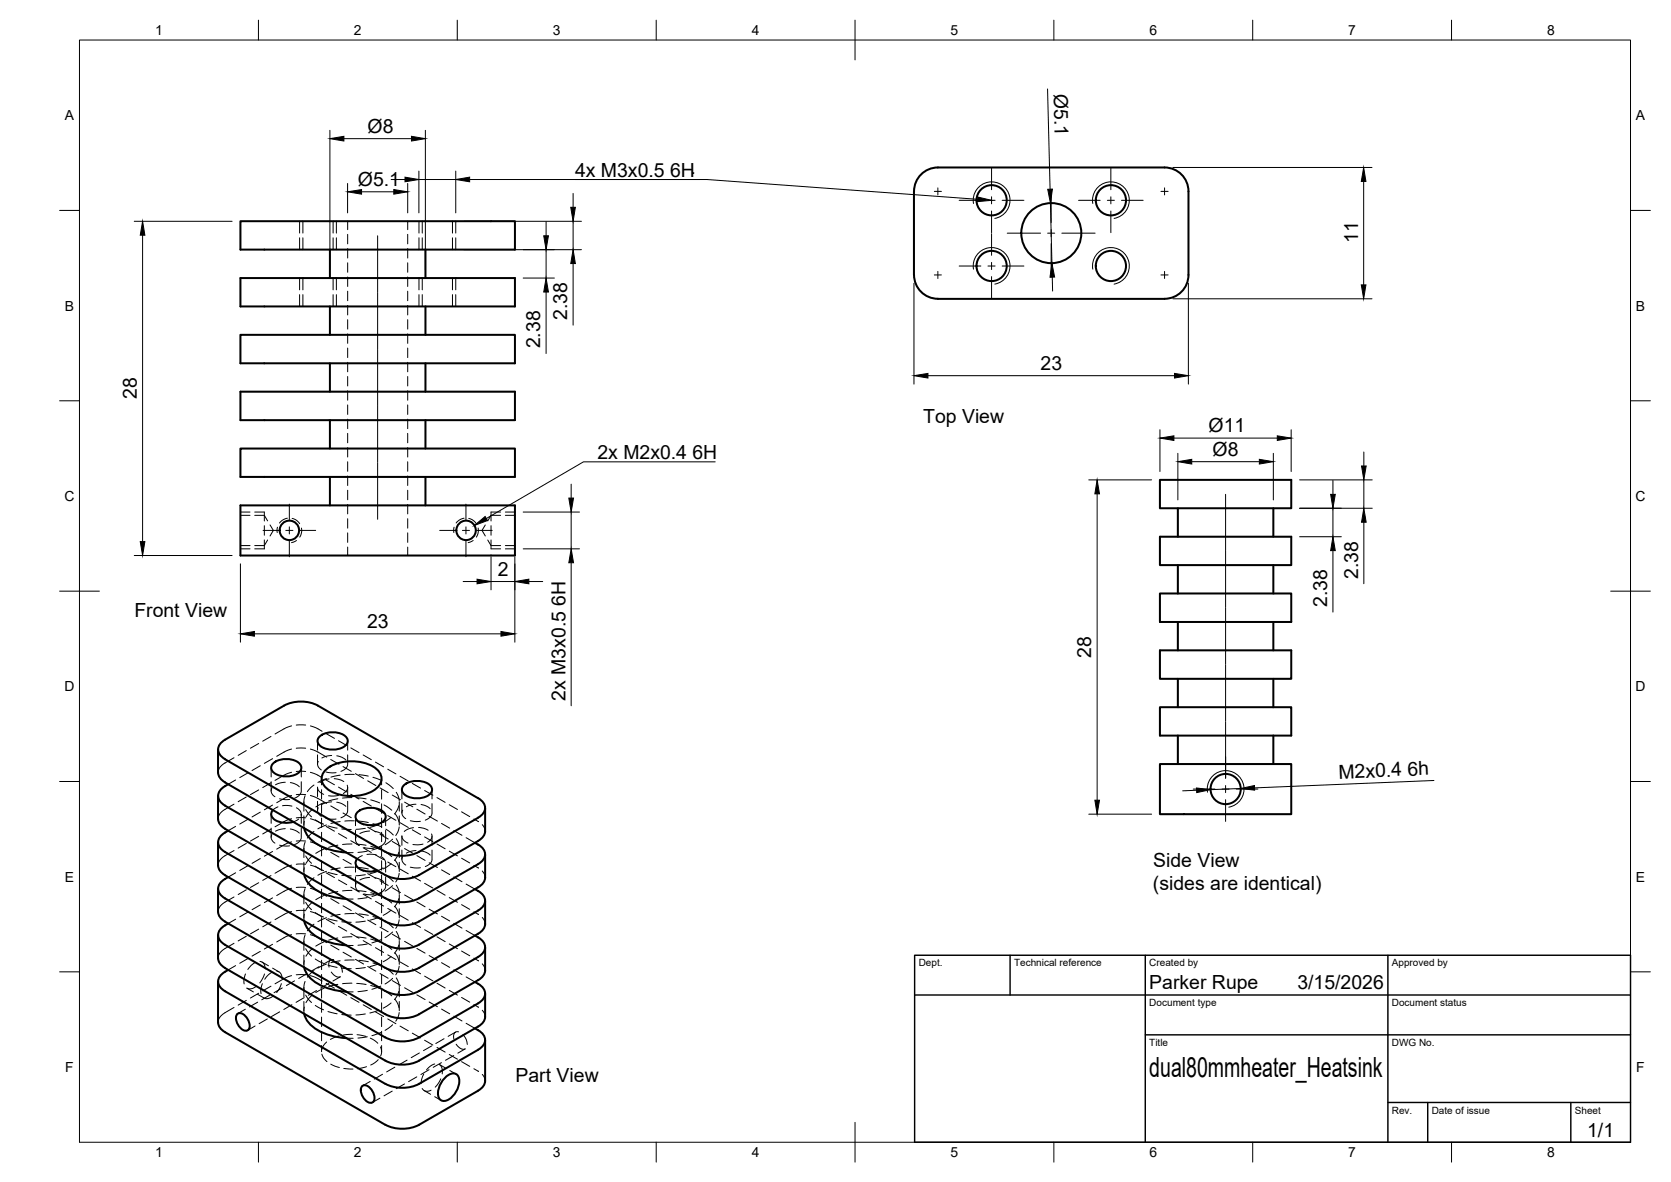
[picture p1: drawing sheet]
<svg xmlns="http://www.w3.org/2000/svg" width="420mm" height="297mm" viewBox="0 0 420 297" stroke-linecap="round" stroke-linejoin="round" font-family="sans-serif">
<!-- layer: Visible -->
<g fill="none" stroke="#000" stroke-width=".51">
<path d="M60.5 55.6h69v7.1h-69zM235.8 42.1h57a6 6 0 0 1 6 6v21a6 6 0 0 1-6 6M235.8 42.1a6 6 0 0 0-6 6v21a6 6 0 0 0 6 6M60.5 69.9h69v7.1h-69zM83 62.7v7.2M83 77v7.1M107 62.7v7.2M107 77v7.1M235.8 75.1h57M60.5 84.1h69v7.2h-69zM60.5 98.4h69v7.2h-69zM83 91.3v7.1"/>
<path d="M107 91.3v7.1M60.5 112.7h69v7.2h-69zM83 105.6v7.1M83 119.9v7.1M107 105.6v7.1M107 119.9v7.1M60.5 127h69v12.6h-69zM291.7 120.6h33v7.1h-33zM291.7 134.9h33v7.1h-33zM296.2 127.7v7.2M320.2 127.7v7.2M291.7 149.1h33v7.2h-33z"/>
<path d="M296.2 142v7.1M296.2 156.3v7.1M320.2 142v7.1M320.2 156.3v7.1M291.7 163.4h33v7.2h-33zM291.7 177.7h33v7.2h-33zM296.2 170.6v7.1M320.2 170.6v7.1M54.8 188.3v5.9a3 3 0 0 0 1.8 2.4l40.3 23.3M57.4 197.1a4.2 4.2 0 0 0-2.5 2.6 2.73 2.73 0 0 0 1.7 2.7l40.3 23.3M68.7 191.8a5.3 5.3 0 0 1 6.9 .4 1.84 1.84 0 0 1-1.5 2.6 5.3 5.3 0 0 1-5.7-1.2 1.43 1.43 0 0 1 .3-1.8zM80.4 185a5.3 5.3 0 0 1 6.8 .5 1.84 1.84 0 0 1-1.5 2.5 5.3 5.3 0 0 1-5.7-1.1 1.43 1.43 0 0 1 .4-1.9z"/>
<path d="M81.7 193.7a10.6 10.6 0 0 1 10.3-1.9 4.9 4.9 0 0 1 3.9 3.9 4.2 4.2 0 0 1-3 3.5 11.6 11.6 0 0 1-10.6-1 2.96 2.96 0 0 1-.6-4.5zM101.6 197.3a5.3 5.3 0 0 1 6.8 .4 1.84 1.84 0 0 1-1.5 2.6 5.3 5.3 0 0 1-5.6-1.2 1.43 1.43 0 0 1 .3-1.8zM291.7 192h33v12.6h-33zM296.2 184.9v7.1M320.2 184.9v7.1M54.8 200v5.8a3 3 0 0 0 1.8 2.5l40.3 23.3M54.8 211.7v5.8a3 3 0 0 0 1.8 2.4l40.3 23.3M57.4 208.8a4.2 4.2 0 0 0-2.5 2.6 2.73 2.73 0 0 0 1.7 2.7l40.3 23.3M68.6 203.6a1.57 1.57 0 0 0 .7 2.5l1.1 .5 1.4 .2 2-.3M76.5 208.1a7.8 7.8 0 0 0 5.5 5.1l2.4 .7 2.7 .3M76.5 219.8a7.8 7.8 0 0 0 5.5 5.1l2.4 .6 2.7 .4M89.8 215.8a1.57 1.57 0 0 0 .7 2.6l1.1 .5 1.4 .1 2-.2"/>
<path d="M90 204a5.3 5.3 0 0 1 6.8 .5 1.84 1.84 0 0 1-1.5 2.5 5.3 5.3 0 0 1-5.7-1.1 1.43 1.43 0 0 1 .4-1.9zM96.9 214.1l-40.3-23.3a2.58 2.58 0 0 1-1.8-2.5 2.58 2.58 0 0 1 1.8-2.4l14.8-8.6a9.4 9.4 0 0 1 8.5 0l40.3 23.3a2.57 2.57 0 0 1 1.8 2.4 2.57 2.57 0 0 1-1.8 2.5l-14.8 8.6M96.9 219.9a9.4 9.4 0 0 0 8.5 0M96.9 214a9.4 9.4 0 0 0 8.5 0M119.4 211.8l.8 .5M120.2 212.2a2.58 2.58 0 0 1 1.8 2.5 2.58 2.58 0 0 1-1.8 2.4M120.2 217.2l-14.8 8.5M122 203v5.9a3 3 0 0 1-1.8 2.4l-14.8 8.6M122 214.7v5.8a3 3 0 0 1-1.8 2.5l-14.8 8.6M54.8 235v5.8a3 3 0 0 0 1.8 2.5l40.3 23.2M54.8 223.3v5.9M54.8 229.1a3 3 0 0 0 1.8 2.5"/>
<path d="M56.6 231.6l40.3 23.3M57.4 220.4a4.2 4.2 0 0 0-2.5 2.6 2.73 2.73 0 0 0 1.7 2.8l40.3 23.3M57.4 232.1a4.2 4.2 0 0 0-2.5 2.6 2.73 2.73 0 0 0 1.7 2.7l40.3 23.3M76.5 231.4a7.8 7.8 0 0 0 5.5 5.1l2.4 .7 2.7 .4M96.9 225.7a9.4 9.4 0 0 0 8.5 0M96.9 231.6a9.4 9.4 0 0 0 8.5 0M96.9 237.4a9.4 9.4 0 0 0 8.5 0M119.4 223.4a3.4 3.4 0 0 1 2.6 3.2 3.2 3.2 0 0 1-1.8 2.2l-14.8 8.6M119.4 235.1l.8 .5M120.2 235.6a2.58 2.58 0 0 1 1.8 2.4 2.58 2.58 0 0 1-1.8 2.5M122 226.4v5.8a3 3 0 0 1-1.8 2.4l-14.8 8.6M122 238v5.9"/>
<path d="M54.8 246.7v10.2M54.8 256.9a3 3 0 0 0 1.8 2.5l40.3 23.3M57.4 243.7a4.2 4.2 0 0 0-2.5 2.7 2.73 2.73 0 0 0 1.7 2.7l40.3 23.3M59.6 254.9a1.53 1.53 0 0 1 2.3 .7 2.59 2.59 0 0 1 .4 3.3 2.16 2.16 0 0 1-2.5-1.4 2.74 2.74 0 0 1-.2-2.6zM76.5 243.1a7.8 7.8 0 0 0 5.5 5.1l2.4 .7 2.7 .3M76.5 254.8a7.8 7.8 0 0 0 5.5 5.1l2.4 .6 2.7 .4M96.9 243.2a9.4 9.4 0 0 0 8.5 0M96.9 249a9.4 9.4 0 0 0 8.5 0M96.9 254.9a9.4 9.4 0 0 0 8.5 0M119.4 246.8a3.4 3.4 0 0 1 2.6 3.2 3.2 3.2 0 0 1-1.8 2.1l-14.8 8.6M119.4 258.4a3.4 3.4 0 0 1 2.6 3.2 3.2 3.2 0 0 1-1.8 2.2M120.2 240.5l-14.8 8.6"/>
<path d="M122 243.9a3 3 0 0 1-1.8 2.4l-14.8 8.6M122 249.7v5.8a3 3 0 0 1-1.8 2.5l-14.8 8.5M91 273.1a1.53 1.53 0 0 1 2.3 .6 2.59 2.59 0 0 1 .4 3.3 2.16 2.16 0 0 1-2.5-1.4 2.74 2.74 0 0 1-.2-2.5zM96.9 266.5a9.4 9.4 0 0 0 8.5 0M96.9 260.7a9.4 9.4 0 0 0 8.5 0M96.9 272.4a9.4 9.4 0 0 0 8.5 0M111.8 271a2.41 2.41 0 0 1 3.1-.9 4.1 4.1 0 0 1-.6 4.8 3.3 3.3 0 0 1-3.2 1.7 2.41 2.41 0 0 1-.8-3.2l.6-1.3zM120.2 263.8l-14.8 8.6M122 261.4v10.2a3 3 0 0 1-1.8 2.5l-14.8 8.6M96.9 282.6a9.4 9.4 0 0 0 8.5 0"/>
<circle cx="249.3" cy="50.3" r="3.8"/>
<circle cx="264.3" cy="58.6" r="7.5"/>
<circle cx="279.3" cy="50.3" r="3.8"/>
<circle cx="249.3" cy="66.8" r="3.8"/>
<circle cx="279.3" cy="66.8" r="3.8"/>
<circle cx="72.8" cy="133.3" r="2.44"/>
<circle cx="117.2" cy="133.3" r="2.44"/>
<circle cx="308.2" cy="198.3" r="3.8"/>
</g>
<!-- layer: Hidden -->
<g fill="none" stroke="#000" stroke-width=".25">
<path d="M76.2 55.6v3M76.2 59.8v2.9M83.8 55.6v3M83.8 59.8v2.9M87.4 55.6v2.1M87.4 58.9v2.4M102.5 55.6v2.1M102.5 58.9v2.4M106.2 55.6v3M106.2 59.8v2.9M113.8 55.6v3M113.8 59.8v2.9"/>
<path d="M76.2 69.9v2.9M76.2 74v3M83.8 69.9v2.9M83.8 74v3M87.4 62.5v2.3M87.4 66v2.4M87.4 69.6v2.4M87.4 73.2v2.4M87.4 76.8v2.3M102.5 62.5v2.3M102.5 66v2.4M102.5 69.6v2.4"/>
<path d="M102.5 73.2v2.4M102.5 76.8v2.3M106.2 69.9v2.9M106.2 74v3M113.8 69.9v2.9M113.8 74v3M87.4 80.3v2.4M87.4 83.9v2.4M87.4 87.5v2.4M87.4 91v2.4M87.4 94.6v2.4M87.4 98.2v2.4"/>
<path d="M102.5 80.3v2.4M102.5 83.9v2.4M102.5 87.5v2.4M102.5 91v2.4M102.5 94.6v2.4M102.5 98.2v2.4M87.4 101.8v2.3M87.4 105.3v2.4M87.4 108.9v2.4M87.4 112.5v2.4M87.4 116v2.4M87.4 119.6v2.4"/>
<path d="M102.5 101.8v2.3M102.5 105.3v2.4M102.5 108.9v2.4M102.5 112.5v2.4M102.5 116v2.4M102.5 119.6v2.4M60.5 129.5h2.4M60.5 137.1h2.4M64.1 129.5h2.4l.8 1.4M66.5 128.7v2.2M66.5 132.1v2.4M66.5 135.7v2.2"/>
<path d="M67.3 135.7l-.8 1.4h-2.4M67.9 131.9l.8 1.4-.8 1.4M87.4 123.2v2.4M87.4 126.8v2.3M87.4 130.4v2.3M87.4 133.9v2.4M87.4 137.5v2.1M102.5 123.2v2.4M102.5 126.8v2.3M102.5 130.4v2.3M102.5 133.9v2.4M102.5 137.5v2.1"/>
<path d="M122 131.9l-.8 1.4 .8 1.4M122.6 135.7l.9 1.4h2.4M123.5 135.7v2.2M123.5 132.1v2.4M123.5 128.7v2.2M125.9 129.5h-2.4l-.9 1.4M127.1 129.5h2.4M127.1 137.1h2.4M58.8 190.4l-3 1.9-.6 .7-.4 1.2M59.2 196l-1.8 1.1M61.9 188.6l-2 1.2M62.3 194.2l-2 1.2"/>
<path d="M65 186.8l-2 1.2M65 198.5l-2 1.2M65.4 192.4l-2 1.2M68.1 185.1l-2 1.2M68.1 196.7l-2 1.2M68.2 192.9v2.3M68.2 196.5v2.3M68.4 198.1a1.59 1.59 0 0 0 .7 2.1M68.5 190.7l-2 1.1M71.7 196.6l-1.5 .2-.9 .4M73 196.7l1.3 .4 1 .6M73.3 182.4l-.2 .1a12.5 12.5 0 0 0-3.9 2"/>
<path d="M73.3 188.2l-1.4 .5-2.3 1.4M73.3 194.1h-.2a12.5 12.5 0 0 0-3.9 2M73.3 199.9l-1.4 .5-2.3 1.3M74.5 182.2h2.4M74.5 188h2.4M74.5 193.9h2.4M74.5 199.7h2.4M75.7 198.8l-.5 1.1-1.1 .7M75.8 192.9v2.3M75.8 196.5v2.3M76.7 200l-.3 1.3 .1 1M78 182.4l1.4 .5 1.6 .9"/>
<path d="M78 188.2l1.4 .5 2.7 1.6M78 194.1l1.4 .4 1.6 .9M78 199.9l1.4 .5 2.7 1.5M79 197.3l-1.7 1.7M79.8 197.8a2.09 2.09 0 0 0 1.6 1.8M79.8 186.2v2.3M79.8 189.7v2.3M79.8 197.9v2.3M80 191.3a1.6 1.6 0 0 0 .8 2.2M80.9 195.7v1.5M80.9 198.4v2.4M82 194l2.5 .2"/>
<path d="M82 184.4l2.1 1.2M82 196l2.1 1.2M82.1 195.7l-2.2 .9M82.7 195.7l-1.1 .3-1.2 .7M83.2 190.9l2 1.2M83.4 189.9l-1.6 .2-.9 .4M84 195.7l1.3 .2 1.1 .5M84.7 189.9l1.3 .4 1 .7M85.1 186.1l2.1 1.3M85.1 197.8l2.1 1.2M85.1 199.9l-1.3 .2-1.2-.1M85.5 194.8l-2.3 .5"/>
<path d="M86.3 192.6l2 1.2M87.3 197.3a1.59 1.59 0 0 1-1 2.1M87.4 192.1l-.1 .5-.5 .6-1.1 .7M87.4 186.2v2.3M87.4 189.7v2.3M87.4 197.9v2.3M88.2 187.9l2.1 1.2M88.2 199.6l2.1 1.2M89.1 194.6l-2.4 .1M89.4 194.4l2 1.2M90.3 194.7l2.3 .3M91.3 189.7l2.1 1.2"/>
<path d="M92.5 196.2l2 1.2M93.8 195.3l2.2 .9M94.4 191.5l2.1 1.2M95.5 198l2.1 1.2M95.9 195.7v1.5M95.9 198.4v2.4M97 196.7l1.9 1.5M97.5 193.3l2 1.2M98.6 199.8l2.1 1.2M99.6 199.1l.6 1.2 .2 1M100.6 195.1l2.1 1.2M101 198.4v2.4"/>
<path d="M103.7 196.9l2 1.2M106.8 198.7l2 1.1M108.6 198.4v2.4M58.8 202.1l-3 1.9-.6 .7-.4 1.1M58.8 213.7l-3 2-.6 .7-.4 1.1M59.2 207.7l-1.8 1.1M59.2 219.3l-1.8 1.1M61.9 200.3l-2 1.2M61.9 211.9l-2 1.2M62.3 205.9l-2 1.2M62.3 217.6l-2 1.1M65 210.2l-2 1.2"/>
<path d="M65.4 204.1l-2 1.2M65.4 215.8l-2 1.2M68.1 208.4l-2 1.2M68.2 204.6v2.3M68.2 208.1v2.3M68.4 209.7a1.59 1.59 0 0 0 .7 2.2M68.5 202.3l-2 1.2M68.5 214l-2 1.2M69.9 202.8l-1.3 .8M70.3 212.4l1.6 .2h.9M70.3 200.7l1.6 .3 .9-.1M71 202.5l2.4 .1"/>
<path d="M71.7 208.2l-1.5 .3-.9 .4M73 208.3l1.3 .4 1 .7M73.3 205.7l-.2 .1a12.5 12.5 0 0 0-3.9 2M73.3 211.6l-1.4 .5-2.3 1.3M73.3 217.4l-.2 .1a12.5 12.5 0 0 0-3.9 1.9M74.5 205.5h2.4M74.5 211.4h2.4M74.5 217.2h2.4M74.5 203l.9 .7 .3 .7v.5M75.1 205.8l-1.4 .7M75.7 210.5l-.5 1.1-1.1 .6M75.8 204.6v2.3"/>
<path d="M75.8 208.1v2.3M76.4 201.5v2.3M76.4 205v2.4M76.4 213.2v2.3M76.4 216.7v2.3M76.5 206.4v1.7M76.5 218.1v1.7M76.7 211.7l-.3 1.3 .1 1M76.9 203.4l1.4 1.9M76.9 215.1l1.4 1.8M78 205.7l1.4 .5 1.6 .9M78 211.6l1.4 .5 2.7 1.5"/>
<path d="M78 217.4l1.4 .5 1.6 .9M78.4 203.5l-1.5 1.8M78.4 215.2l-1.5 1.8M79 208.9l-1.7 1.7M79.3 206l2.1 1.1M79.3 217.7l2.1 1.1M79.8 201.4v2.3M80 203a1.6 1.6 0 0 0 .8 2.2M80.9 202v2.4M80.9 205.6v2.4M80.9 209.2v2.3M80.9 212.7v2.4"/>
<path d="M80.9 216.3v2.4M80.9 219.9v2.4M81.5 201.7l-2.1 1.1M81.5 213.3l-2.1 1.1M82 205.7l2.5 .1M82 207.7l2.1 1.2M82 219.4l2.1 1.1M82.1 207.3l-2.2 1M82.1 219l-2.2 .9M82.5 207.5l2.3 .6M82.5 219.2l2.3 .6M83.2 202.5l2 1.2"/>
<path d="M83.2 214.2l2 1.2M83.4 201.5l-1.6 .3-.9 .3M84.7 201.6l1.3 .4 1 .6M84.9 200.7l-2.3 .6M84.9 212.4l-2.3 .5M85.1 209.5l2.1 1.2M85.5 206.5l-2.3 .4M85.5 218.1l-2.3 .5M85.9 208.3l2.4 .2M85.9 220l2.4 .1M86.3 204.3l2 1.2M86.3 216l2 1.2"/>
<path d="M87.1 214.2l1.7 .1M87.4 203.8l-.1 .5-.5 .6-1.1 .6M87.4 201.4v2.3M88.2 211.3l2.1 1.2M88.5 200.4l-2.4 .2M88.5 212.1l-2.4 .1M89.1 206.3h-2.4M89.1 217.9l-2.4 .1M89.4 206.1l2 1.2M89.4 217.7l2 1.3M89.4 205.2v2.3M89.4 208.7v2.3"/>
<path d="M89.4 216.9v2.3M89.6 210.3a1.6 1.6 0 0 0 .7 2.2M89.7 200.5l2.4 .3M89.7 212.1l2.4 .3M90.3 206.3l2.3 .4M90.3 218l2.3 .4M91.1 215l-1.3 .8M91.3 201.4l2.1 1.2M91.3 213l2.1 1.2M91.5 213l2.5 .2M91.9 208.2l-2.4 .2M91.9 219.8l-2.4 .3"/>
<path d="M92.3 214.7l2.3 .1M92.4 213.9l-2.4 .3M92.5 207.9l2 1.2M92.5 219.5l2 1.2M92.9 208.8l-1.5 .3-.9 .4M93.2 201l2.3 .8M93.2 212.7l2.3 .7M93.8 207l2.2 .8M93.8 218.7l2.2 .8M94.2 208.9l1.3 .4 1 .7M94.4 203.2l2.1 1.2M94.4 214.8l2.1 1.2"/>
<path d="M95.3 207.2l-2.3 .7M95.3 218.9l-2.3 .7M95.5 209.7l2.1 1.1M95.7 215.2l.9 .8 .3 1.1M95.8 212.8l-2.3 .8M95.9 202v2.4M95.9 205.6v2.4M95.9 209.2v2.3M95.9 212.7v2.4M95.9 216.3v2.4M95.9 219.9v2.4M96.3 218.1l-1.3 .7"/>
<path d="M96.5 202.3l2 1.3M96.5 213.9l2 1.4M97 211.1l-.2 .5-.4 .6-1.1 .6M97 205.2v2.3M97 208.7v2.3M97 216.9v2.3M97 208.4l1.9 1.4M97.5 205l2 1.1M97.5 216.6l2 1.2M98.3 205.4l-1.9 1.3M98.3 217.1l-1.9 1.3M98.6 211.5l2.1 1.1"/>
<path d="M98.7 210.9l-1.9 1.4M99.3 204.5l.8 1.2 .2 .9M99.3 216.1l.8 1.2 .2 1M99.6 210.8l.6 1.2 .2 1M100.3 202.5l-.5 1.2-.6 .9M100.3 214.2l-.5 1.2-.6 .8M100.4 207.8l-.4 1.3-.5 .9M100.4 219.5l-.4 1.3-.5 .8M100.4 201.5v2.3M100.4 205v2.4M100.4 213.2v2.3M100.4 216.7v2.3"/>
<path d="M100.6 206.7l2.1 1.2M100.6 218.4l2.1 1.2M101 202v2.3M101 210.1v2.3M101 213.6v2.3M101.1 210a1.98 1.98 0 0 0 1.5 1.9M101.3 215.3a1.53 1.53 0 0 0 .7 2.1M101.3 203.6a1.53 1.53 0 0 0 .7 2.1M101.7 201.6l2.1 1.2M101.7 213.2l2.1 1.2M103.2 217.9l1 .2h1.5M103.2 206.3l1 .1h1.5"/>
<path d="M103.7 208.5l2 1.2M104 208l-1.2 .3-1.2 .6M104.6 213.7l-1.1 .2-1.3 .5M104.6 202.1l-1.1 .1-1.3 .5M104.8 203.4l2.1 1.2M104.8 215l2.1 1.2M105.2 207.9l1.3 .2 1.2 .5M105.9 213.8l1.3 .4 1 .7M105.9 202.2l1.3 .4 1 .6M106.4 212.1l-1.3 .2-1.3-.1M106.8 210.3l2 1.2M107.9 205.2l2.1 1.1"/>
<path d="M107.9 216.8l2.1 1.2M108.5 209.6a1.6 1.6 0 0 1-1 2.1M108.6 216l-.5 1.1-1.2 .7M108.6 204.4l-.5 1.1-1.2 .6M108.6 202v2.3M108.6 210.1v2.3M108.6 213.6v2.3M109.9 200.4l2 1.2M109.9 212.1l2 1.2M111 206.9l2.1 1.2M111 218.6l2.1 1.2M113 202.2l2 1.2"/>
<path d="M113 213.9l2 1.2M114.1 208.7l2.1 1.2M116.1 204l2 1.2M116.1 215.7l2 1.2M117.2 210.5l2.2 1.3M119.1 205.8l1.2 .7M119.1 217.5l1.2 .7M121.3 207.2l.5 .9 .2 .8M121.3 218.9l.5 .9 .2 .7M58.8 225.4l-3 1.9-.6 .7-.4 1.2M58.8 237.1l-3 1.9-.6 .7-.4 1.1M59.2 231l-1.8 1.1"/>
<path d="M61.9 223.6l-2 1.2M61.9 235.3l-2 1.2M62.3 229.2l-2 1.2M65 221.8l-2 1.2M65 233.5l-2 1.2M65.4 227.4l-2 1.2M65.4 239.1l-2 1.2M68.1 220l-2 1.2M68.1 231.7l-2 1.2M68.5 225.6l-2 1.2M68.5 237.3l-2 1.2M73.3 229.1h-.2a12.5 12.5 0 0 0-3.9 2"/>
<path d="M73.3 223.2l-1.4 .5-2.3 1.4M73.3 234.9l-1.4 .5-2.3 1.3M74.5 228.9h2.4M74.5 223h2.4M74.5 234.7h2.4M76.4 224.8v2.4M76.4 228.4v2.3M76.4 236.5v2.3M76.5 229.8v1.6M76.7 223.3l-.3 1.3 .1 1M76.7 235l-.3 1.3 .1 1M76.9 226.7l1.4 1.9"/>
<path d="M76.9 238.4l1.4 1.9M78 229.1l1.4 .4 1.6 .9M78 223.2l1.4 .5 2.7 1.5M78 234.9l.3 .1a12.3 12.3 0 0 1 3.8 1.9M78.4 226.8l-1.5 1.8M78.4 238.5l-1.5 1.8M79 220.6l-1.7 1.7M79 232.2l-1.7 1.7M79.3 229.3l2.1 1.1M80.9 223.4v2.4M80.9 227v2.4M80.9 230.6v2.4"/>
<path d="M80.9 234.2v2.3M80.9 237.7v2.4M81.5 225l-2.1 1.1M81.5 236.7l-2.1 1.1M82 231l2.1 1.2M82.1 230.6l-2.2 1M82.5 230.9l2.3 .5M83.2 225.8l2 1.2M83.2 237.5l2 1.2M84.9 224.1l-2.3 .5M84.9 235.7l-2.3 .6M85.1 221.1l2.1 1.2"/>
<path d="M85.1 232.8l2.1 1.2M85.5 229.8l-2.3 .5M85.9 231.6l2.4 .2M86.3 227.6l2 1.2M86.3 239.3l2 1.2M87.1 225.9h1.7M87.1 237.6h1.7M88.2 222.9l2.1 1.2M88.2 234.6l2.1 1.2M88.5 223.8l-2.4 .1M88.5 235.4l-2.4 .1M89.1 229.6l-2.4 .1"/>
<path d="M89.4 229.4l2 1.2M89.4 220.4v2.3M89.6 222a1.6 1.6 0 0 0 .7 2.1M89.7 223.8l2.4 .3M89.7 235.5l2.4 .2M90.3 229.7l2.3 .3M91.3 224.7l2.1 1.2M91.3 236.4l2.1 1.2M91.5 224.6l2.5 .2M91.9 231.5l-2.4 .2M92.4 225.6l-2.4 .3M92.4 237.2l-2.4 .3"/>
<path d="M92.5 231.2l2 1.2M92.9 220.5l-1.5 .3-.9 .3M93.2 224.3l2.3 .8M93.2 236l2.3 .8M93.8 230.3l2.2 .8M94.2 220.6l1.3 .4 1 .6M94.4 226.5l2.1 1.2M94.4 238.2l2.1 1.2M95.3 230.5l-2.3 .7M95.5 221.3l2.1 1.2M95.5 233l2.1 1.2M95.8 224.5l-2.3 .8"/>
<path d="M95.8 236.2l-2.3 .7M95.9 223.4v2.4M95.9 227v2.4M95.9 230.6v2.4M95.9 234.2v2.3M95.9 237.7v2.4M96.5 225.6l2 1.3M96.5 237.2l2 1.4M97 222.8l-.2 .5-.4 .6-1.1 .6M97 220.4v2.3M97 220l1.9 1.5M97 231.7l1.9 1.5"/>
<path d="M97.5 228.3l2 1.2M97.5 240l2 1.1M98.3 228.7l-1.9 1.3M98.6 223.1l2.1 1.2M98.6 234.8l2.1 1.2M98.7 222.6l-1.9 1.4M98.7 234.2l-1.9 1.4M99.3 227.8l.8 1.2 .2 .9M99.3 239.5l.8 1.2 .2 .9M99.6 222.4l.6 1.2 .2 1M99.6 234.1l.6 1.2 .2 1M100.3 225.8l-.5 1.3-.6 .8"/>
<path d="M100.3 237.5l-.5 1.2-.6 .9M100.4 231.1l-.4 1.4-.5 .8M100.4 224.8v2.4M100.4 228.4v2.3M100.4 236.5v2.3M100.6 230.1l2.1 1.2M101.7 224.9l2.1 1.2M101.7 236.6l2.1 1.2M103.7 220.2l2 1.2M103.7 231.9l2 1.2M104.8 226.7l2.1 1.2M104.8 238.3l2.1 1.2"/>
<path d="M106.8 222l2 1.2M106.8 233.6l2 1.2M107.9 228.5l2.1 1.2M109.9 223.8l2 1.2M109.9 235.4l2 1.2M111 230.3l2.1 1.1M113 225.6l2 1.1M113 237.2l2 1.2M114.1 220.4l2.1 1.2M114.1 232l2.1 1.2M116.1 227.3l2 1.2M116.1 239l2 1.2"/>
<path d="M117.2 222.2l2.2 1.2M117.2 233.8l2.2 1.3M119.1 229.1l1.2 .7M121.3 230.6l.5 .8 .2 .8M58.8 253.2l-3 1.9-.8 1.1-.2 .7M59.2 242.7l-1.8 1M61.7 253.6l-1.9 1.1M61.7 244.8l-.3 1.1v1.4M61.9 251.4l-2 1.2M62.1 248.4l1.6 .9M62.3 240.9l-2 1.2M64.1 257.8l-1.8 1.1"/>
<path d="M64.2 241.9l-1.1 .7-.8 1M64.4 247.9a2.08 2.08 0 0 1-2.3 .4M64.7 249.9l1.7 .9M64.8 251.8l-2.1 1.2M65 249.6l-2 1.2M65.4 241.6a1.64 1.64 0 0 1 1.3 1.9M65.9 241.8l1.6 .9M66 247.2l-.4 1.6v.9M66.5 244.8l-1.2 2.2M67.2 256.1l-2 1.1M67.9 250l-2.1 1.3M68.1 247.8l-2 1.2"/>
<path d="M68.4 244.3l-1 .8-.8 1M68.5 243.3l1.6 .9M68.6 250.3a2.04 2.04 0 0 1-2.3 .4M69.6 244.1a1.61 1.61 0 0 1 1.3 1.9M70.3 254.3l-2.1 1.2M70.7 247.2l-.4 1.2-.7 1M71 248.3l-2.1 1.2M73.3 245.2l-1.4 .5-2.7 1.5M73.4 252.5l-2 1.2M74.1 246.5l-2.1 1.2M74.5 245h2.4M76.4 240v2.3"/>
<path d="M76.4 248.2v2.3M76.4 251.7v2.3M76.5 250.7l-2.1 1.2M76.5 241.4v1.7M76.5 253.1v1.6M76.7 246.6l-.3 1.4 .1 1M76.9 250.1l1.4 1.8M77.2 244.7l-2.1 1.2M78 245.2l1.4 .5 1.6 .8M78.4 250.1l-1.5 1.9M79 243.9l-1.7 1.7M79.3 241l2.1 1.1"/>
<path d="M79.3 252.7l2.1 1.1M79.6 248.9l-2.1 1.2M80.2 242.9l-2 1.2M80.9 241.3v2.4M80.9 244.9v2.4M80.9 248.5v2.3M80.9 252v2.4M80.9 255.6v2.4M80.9 259.2v2.3M81.5 248.3l-2.1 1.1M82 247.1l2.1 1.2M82.1 242.3l-2.2 1"/>
<path d="M82.5 242.5l2.3 .6M82.5 254.2l2.3 .6M82.7 247.1l-2.1 1.2M83.2 241.2l-1.9 1.1M83.3 244.3a2.23 2.23 0 0 0 2.2 1.2M83.9 241.2a1.12 1.12 0 0 0-1.2 1.5v.3M84.9 247.4l-2.3 .5M85 241.9l.8 1.2 .3 1.2M85.1 248.9l2.1 1.2M85.5 241.5l-2.3 .4M85.6 245.5l-1.9 1M85.9 243.3l2.4 .1"/>
<path d="M85.9 254.9l2.4 .2M87.1 249.2l1.7 .1M88.2 250.7l2.1 1.2M88.5 247.1l-2.4 .1M88.6 259.9l-2.3 .2M89.1 241.3h-2.4M89.4 241.1l2 1.2M89.7 247.1l2.4 .3M90.3 241.3l2.3 .4M91.3 252.5l2.1 1.2M91.9 243.1l-2.4 .3M91.9 254.8l-2.4 .3"/>
<path d="M92.4 248.9l-2.4 .3M92.5 242.9l2 1.2M93.2 247.7l2.3 .7M93.8 242l2.2 .8M94.4 254.3l2.1 1.2M95.3 242.2l-2.3 .7M95.3 253.8l-2.3 .8M95.5 244.7l2.1 1.1M95.8 247.8l-2.3 .8M95.8 259.5l-2.3 .8M95.9 241.3v2.4M95.9 244.9v2.4"/>
<path d="M95.9 248.5v2.3M95.9 252v2.4M95.9 255.6v2.4M95.9 259.2v2.3M96.5 248.9l2 1.4M97 243.4l1.9 1.4M97.5 256.1l2 1.2M98.3 240.4l-1.9 1.3M98.3 252.1l-1.9 1.3M98.6 246.4l2.1 1.2M98.7 245.9l-1.9 1.4M98.7 257.5l-1.9 1.4"/>
<path d="M99.3 251.1l.8 1.2 .2 1M99.6 245.8l.6 1.1 .2 1.1M100.3 249.1l-.5 1.3-.6 .8M100.4 242.8l-.4 1.3-.5 .9M100.4 254.5l-.4 1.3-.5 .8M100.4 240v2.3M100.4 248.2v2.3M100.4 251.7v2.3M100.6 241.7l2.1 1.2M100.6 257.9l2.1 1.1M101.7 248.2l2.1 1.2M103.7 243.5l2 1.2"/>
<path d="M103.7 259.6l2 1.2M104.8 250l2.1 1.2M106.8 245.3l2 1.2M107.9 240.1l2.1 1.2M107.9 251.8l2.1 1.2M109.9 247.1l2 1.2M111 241.9l2.1 1.2M111 253.6l2.1 1.2M113 248.9l2 1.2M114.1 243.7l2.1 1.2M114.1 255.4l2.1 1.2M114.6 259.4l-1.9 1"/>
<path d="M115.3 259.3a1.1 1.1 0 0 0-1.1 .4 1.1 1.1 0 0 0-.1 1.2l.1 .3M116.1 250.7l2 1.1M117.2 245.5l2.2 1.3M117.2 257.2l2.2 1.2M119.1 240.8l1.2 .7M119.1 252.4l1.2 .7M121.3 242.2l.5 .9 .2 .8M121.3 253.9l.5 .8 .2 .8M80.9 262.7v1.6M80.9 264.9l.4 1 .9 .9M82.1 261.9l-.8 .8-.4 1.1M83.2 267.4l2.1 .9"/>
<path d="M85.2 260.4l-2.1 .8M86.4 268.5l2.4 .2M87.1 260.9h1.7M89.8 260l2.2 .5M92.2 268.1l-2.3 .5M92.4 260.5l-2.4 .4M93.1 271.8l-1.9 1M93.1 260.9l1.9 1.3M95.1 266.3l-.8 .7-1.1 .6M95.5 276l-1.9 1.1M95.7 263.1l.2 1-.2 1.3M95.9 262.7v1.6"/>
<path d="M96.2 270l-2.1 1.2M98.6 274.2l-2 1.2M99.3 268.2l-2.1 1.2M101.7 272.4l-2 1.2M102.4 266.4l-2.1 1.2M104.8 270.6l-2.1 1.2M105.5 264.6l-2.1 1.2M106.2 273.5a1.56 1.56 0 0 0 2.2 .5M106.6 269.9l-.6 1.5-.1 .9M106.7 274.1l1.6 .9M106.8 261.4l2 1.2M107.9 268.8l-2.1 1.2"/>
<path d="M108.6 262.8l-2.1 1.2M109.3 267.4l-1 .5-1 .9M109.3 275.6l1.6 .9M109.9 263.2l2 1.2M110.4 267.5l1.7 .9M110.5 267.6l.7 1v1.3M110.8 271.1l-1.4 2.1M111 267l-2.1 1.2M111.7 261l-2.1 1.2M113 265l2 1.2M113.1 269l1.6 .9M114.1 265.3l-2.1 1.2"/>
<path d="M114.7 262.4a2.19 2.19 0 0 0 2.2 1.2M116.1 266.8l2 1.2M116.4 260l.8 1.3 .3 1.2M117 263.6l-1.9 1.1M119.1 268.6l1.2 .7M121.3 270l.5 .9 .2 .7"/>
</g>
<!-- layer: Hidden Narrow -->
<g fill="none" stroke="#000" stroke-width=".25">
<path d="M75.3 55.6v3M75.3 59.8v2.9M84.6 55.6v3M84.6 59.8v2.9M105.3 55.6v3M105.3 59.8v2.9M114.6 55.6v3M114.6 59.8v2.9M75.3 69.9v2.9M75.3 74v3M84.6 69.9v2.9M84.6 74v3"/>
<path d="M105.3 69.9v2.9M105.3 74v3M114.6 69.9v2.9M114.6 74v3M60.5 128.7h2.4M60.5 137.9h2.4M64.1 128.7h2.4M64.1 137.9h2.4M69.8 132.5l-.1 1.3M72.3 130.2l-1.3 .6-.7 .6M73.4 130.3l.9 .3 1.1 1M74.5 135.8l-1.2 .6"/>
<path d="M75.8 132.7l.1 .9-.5 1.4M114.2 132.5l-.1 1.3M116.7 130.2l-.9 .3-1.1 .9M117.9 130.3l.8 .3 1.1 1M119 135.8l-1.3 .6M120.2 132.7v1.4l-.4 .9M123.5 128.7h2.4M123.5 137.9h2.4M127.1 128.7h2.4M127.1 137.9h2.4"/>
</g>
<!-- layer: Visible Narrow -->
<path d="M244.8 51.1a4.6 4.6 0 0 1 3.7-5.3 4.6 4.6 0 0 1 5.4 3.7 4.6 4.6 0 0 1-3.8 5.4M274.8 51.1a4.6 4.6 0 0 1 3.7-5.3 4.6 4.6 0 0 1 5.4 3.7 4.6 4.6 0 0 1-3.8 5.4M244.8 67.6a4.6 4.6 0 0 1 3.7-5.3 4.6 4.6 0 0 1 5.4 3.7 4.6 4.6 0 0 1-3.8 5.4M274.8 67.6a4.6 4.6 0 0 1 3.7-5.3 4.6 4.6 0 0 1 5.4 3.7 4.6 4.6 0 0 1-3.8 5.4M303.6 199.1a4.6 4.6 0 0 1 3.8-5.4 4.6 4.6 0 0 1 5.3 3.8 4.6 4.6 0 0 1-3.7 5.3" fill="none" stroke="#000" stroke-width=".25"/>
<!-- layer: BORDER -->
<g fill="none" stroke="#000" stroke-width=".25">
<path d="M20 10.1h390v276.9h-390zM65 5.1v5M115 5.1v5M165 5.1v5M215 5.1v10M265 5.1v5M315 5.1v5M365 5.1v5M15 52.9h5M410 52.9h5M15 100.7h5M410 100.7h5"/>
<path d="M15 148.6h10M405 148.6h10M15 196.4h5M410 196.4h5M15 244.2h5M410 244.2h5M65 287v5M115 287v5M165 287v5M215 282.1v9.9M265 287v5M315 287v5"/>
<path d="M365 287v5"/>
</g>
<!-- layer: TITLEBLOCK -->
<path d="M230 240.1h180v46.9h-180zM230 250h180M254 240.1v9.9M288 240.1v46.9M349 240.1v46.9M288 260.1h122M349 277.1h61M359 277.1v9.9M395 277.1v9.9" fill="none" stroke="#000" stroke-width=".36"/>
<!-- layer: Smart Centers -->
<g fill="none" stroke="#000" stroke-width=".25">
<path d="M95 59.3v14.1M234.9 48.1h1.8M235.8 47.2v1.8M241.2 50.3h5.4M248.4 50.3h1.8M249.3 42.2v5.5M249.3 49.5v1.7M249.3 53v5.5M249.3 58.7v5.5M252 50.3h5.5M253.3 58.6h8.3M263.4 58.6h1.8"/>
<path d="M264.3 47.5v8.4M264.3 57.7v1.8M267 58.6h8.4M271.2 50.3h5.4M278.4 50.3h1.8M279.3 42.2v5.5M279.3 49.5v1.7M279.3 53v5.5M282 50.3h5.4M291.9 48.1h1.8M292.8 47.2v1.8M95 73.5v14.2"/>
<path d="M234.9 69.1h1.8M235.8 68.2v1.8M241.2 66.9h5.4M248.4 66.9h1.8M249.3 65.9v1.8M249.3 69.5v5.5M252 66.9h5.5M264.3 61.3v8.3M291.9 69.1h1.8M292.8 68.2v1.8M95 87.8v14.1M95 102.1v14.1"/>
<path d="M95 116.4v14.1M66.1 133.3h4M71.9 133.3h1.8M72.7 126.7v3.9M72.7 132.4v1.8M72.7 136v3.9M75.4 133.3h4M110.6 133.3h3.9M116.3 133.3h1.7M117.2 126.7v3.9M117.2 132.4v1.8M117.2 136v3.9"/>
<path d="M119.8 133.3h4M308.2 124.2v14.2M308.2 138.5v14.2M308.2 152.8v14.1M308.2 167.1v14.1M300 198.3h5.5M307.3 198.3h1.8M308.2 181.4v14.2M308.2 197.4v1.8M310.8 198.3h5.5M308.2 201v5.4"/>
</g>
<!-- layer: FD_Dimensions -->
<g fill="none" stroke="#000" stroke-width=".25">
<path d="M83 32.8v35M86.5 34.8h17M107 32.8v35M263.4 22.4l.6 25.1M33.8 55.6h24.6M35.9 59.1v77M87.4 46.1v7.4M90.9 48.2h8.1M98.3 45.1h3.5M102.5 46.1v7.4M105.3 43v10.5M105.3 45.1h9.3"/>
<path d="M114.6 43v10.5M116.7 55.6h29.5M118.1 45.1h57.8M137.3 55.7v3.6M144.1 48.6v3.5M144.1 55.6v7.1M264.1 51l.4 15.2M294.9 42.1h50.1M342.9 45.6v26M116.7 62.7h29.5M131.6 69.9h7.8M137.3 62.7v7.2"/>
<path d="M137.3 73.4v15.4M144.1 66.2v15.5M229.8 71.2v25.3M264.6 69.6l.1 3.5M294.9 75.1h50.1M298.8 71.2v25.3M233.3 94.4h62M291.7 108v10.5M295.2 110.1h26M296.2 113.9v11.7M299.7 116h17M320.2 113.9v11.7"/>
<path d="M324.7 108v10.5M342.9 113.6v3.5M33.8 139.6h24.6M131.6 128.7h14.1M131.6 137.9h14.1M143.6 121.7v3.5M143.6 128.7v9.2M273.8 120.6h15.8M275.9 124.1v77M326.8 120.6h18.2M326.8 127.7h18.2M326.8 134.9h10.5"/>
<path d="M335.2 120.7v3.5M335.2 127.7v7.2M335.2 138.4v15.4M342.9 120.6v7.1M342.9 131.2v15.5M60.5 141.7v19.7M64 159.3h62M116.5 146.1h3.5M123.5 140v8.2M123.5 146.1h6M129.5 140v21.4M133 146.1h3.5"/>
<path d="M143.6 141.4v36M300.9 198.6l-3.5 .1M312 198.1l-7.6 .3M360.6 196.1l-45.2 1.9M273.8 204.6h15.8"/>
</g>
<g fill="#000" stroke="#000" stroke-width=".25">
<path d="M83 34.8l3.5-.5v1.1zM103.5 34.3l3.5 .5-3.5 .6zM35.9 55.6l.5 3.5h-1.1zM87.4 48.2l3.5-.6v1.2zM99 47.6l3.5 .6-3.5 .6zM101.8 44.5l3.5 .6-3.5 .6zM114.6 45.1l3.5-.6v1.2zM136.7 59.3h1.2l-.6 3.4zM143.5 52.1h1.2l-.6 3.5zM263.4 47.6l1.2-.1-.5 3.5zM342.9 42.1l.6 3.5h-1.2zM137.3 69.9l.6 3.5h-1.2z"/>
<path d="M144.1 62.7l.6 3.5h-1.2zM264.5 66.2l.7 3.4-1.2 .1zM342.3 71.6h1.2l-.6 3.5zM229.8 94.4l3.5-.6v1.2zM295.3 93.8l3.5 .6-3.5 .6zM291.7 110.1l3.5-.6v1.2zM296.2 116l3.5-.6v1.2zM316.7 115.4l3.5 .6-3.5 .6zM321.2 109.5l3.5 .6-3.5 .6zM342.3 117.1h1.2l-.6 3.5zM35.3 136.1h1.1l-.5 3.5zM143 125.2h1.2l-.6 3.5z"/>
<path d="M275.9 120.6l.6 3.5h-1.2zM334.6 124.2h1.1l-.5 3.5zM335.2 134.9l.5 3.5h-1.1zM342.9 127.7l.6 3.5h-1.2zM60.5 159.3l3.5-.6v1.2zM120 145.5l3.5 .6-3.5 .6zM126 158.7l3.5 .6-3.5 .6zM129.5 146.1l3.5-.6v1.2zM143.6 137.9l.6 3.5h-1.2zM300.8 198l3.6 .4-3.5 .8zM312 198.1l3.4-.7 .1 1.2zM275.3 201.1h1.2l-.6 3.5z"/>
</g>
<!-- layer: Hole Notes -->
<path d="M245.9 49.5l3.4 .8-3.5 .4zM119.3 132.1l2.7-2.3 .6 1z" fill="#000" stroke="#000" stroke-width=".25"/>
<path d="M144.6 45.1h33.2l68 5M179.8 116.1h-33.1l-24.4 14.2" fill="none" stroke="#000" stroke-width=".25"/>
<text font-size="7" x="289" y="270.6">dual80mmheater_Heatsink</text>
<g font-size="4.9">
<text x="265" y="23.5" transform="rotate(89 265 23.5)">Ø5.1</text>
<text x="92.4" y="33.3">Ø8</text>
<text x="90" y="46.7">Ø5.1</text>
<text x="144.6" y="44.4">4x M3x0.5</text>
<text x="168.5" y="44.4">6H.</text>
<text x="341.5" y="61.1" transform="rotate(-90 341.5 61.1)">11</text>
<text x="142.6" y="80.4" transform="rotate(-90 142.6 80.4)">2.38</text>
<text x="135.8" y="87.6" transform="rotate(-90 135.8 87.6)">2.38</text>
<text x="261.6" y="92.9">23</text>
<text x="34.4" y="100.3" transform="rotate(-90 34.4 100.3)">28</text>
<text x="232.1" y="106.3">Top View</text>
<text x="303.9" y="108.5">Ø11</text>
<text x="150.2" y="115.4">2x M2x0.4</text>
<text x="174.1" y="115.4">6H</text>
<text x="304.9" y="114.5">Ø8</text>
<text x="125.2" y="144.7">2</text>
<text x="341.5" y="145.4" transform="rotate(-90 341.5 145.4)">2.38</text>
<text x="33.8" y="154.9">Front View</text>
<text x="333.7" y="152.6" transform="rotate(-90 333.7 152.6)">2.38</text>
<text x="92.3" y="157.8">23</text>
<text x="274.4" y="165.3" transform="rotate(-90 274.4 165.3)">28</text>
<text x="142.2" y="176.1" transform="rotate(-90 142.2 176.1)">2x M3x0.5 6H</text>
<text x="336.6" y="195.7" transform="rotate(-2 336.6 195.7)">M2x0.4 6h</text>
<text x="290" y="217.9">Side View</text>
<text x="289.9" y="223.7">(sides are identical)</text>
<text x="289" y="248.5">Parker Rupe</text>
<text x="326.2" y="248.5">3/15/2026</text>
<text x="129.6" y="272">Part View</text>
<text x="399.1" y="285.7">1/1</text>
</g>
<g font-size="3.5">
<text x="39" y="8.8">1</text>
<text x="89" y="8.8">2</text>
<text x="139" y="8.8">3</text>
<text x="189" y="8.8">4</text>
<text x="239" y="8.8">5</text>
<text x="289" y="8.8">6</text>
<text x="339" y="8.8">7</text>
<text x="389" y="8.8">8</text>
<text x="16.3" y="30.2">A</text>
<text x="411.3" y="30.2">A</text>
<text x="16.3" y="78">B</text>
<text x="411.3" y="78">B</text>
<text x="16.2" y="125.9">C</text>
<text x="411.2" y="125.9">C</text>
<text x="16.2" y="173.7">D</text>
<text x="411.2" y="173.7">D</text>
<text x="16.3" y="221.6">E</text>
<text x="411.3" y="221.6">E</text>
<text x="16.4" y="269.4">F</text>
<text x="411.4" y="269.4">F</text>
<text x="39" y="290.8">1</text>
<text x="89" y="290.8">2</text>
<text x="139" y="290.8">3</text>
<text x="189" y="290.8">4</text>
<text x="239" y="290.8">5</text>
<text x="289" y="290.8">6</text>
<text x="339" y="290.8">7</text>
<text x="389" y="290.8">8</text>
</g>
<g font-size="2.5">
<text x="231" y="242.9">Dept.</text>
<text x="255" y="242.9">Technical reference</text>
<text x="289" y="242.9">Created by</text>
<text x="350" y="242.9">Approved by</text>
<text x="289" y="252.8">Document type</text>
<text x="350" y="252.8">Document status</text>
<text x="289" y="262.9">Title</text>
<text x="350" y="262.9">DWG No.</text>
<text x="350" y="279.9">Rev.</text>
<text x="360" y="279.9">Date of issue</text>
<text x="396" y="279.9">Sheet</text>
</g>
</svg>
